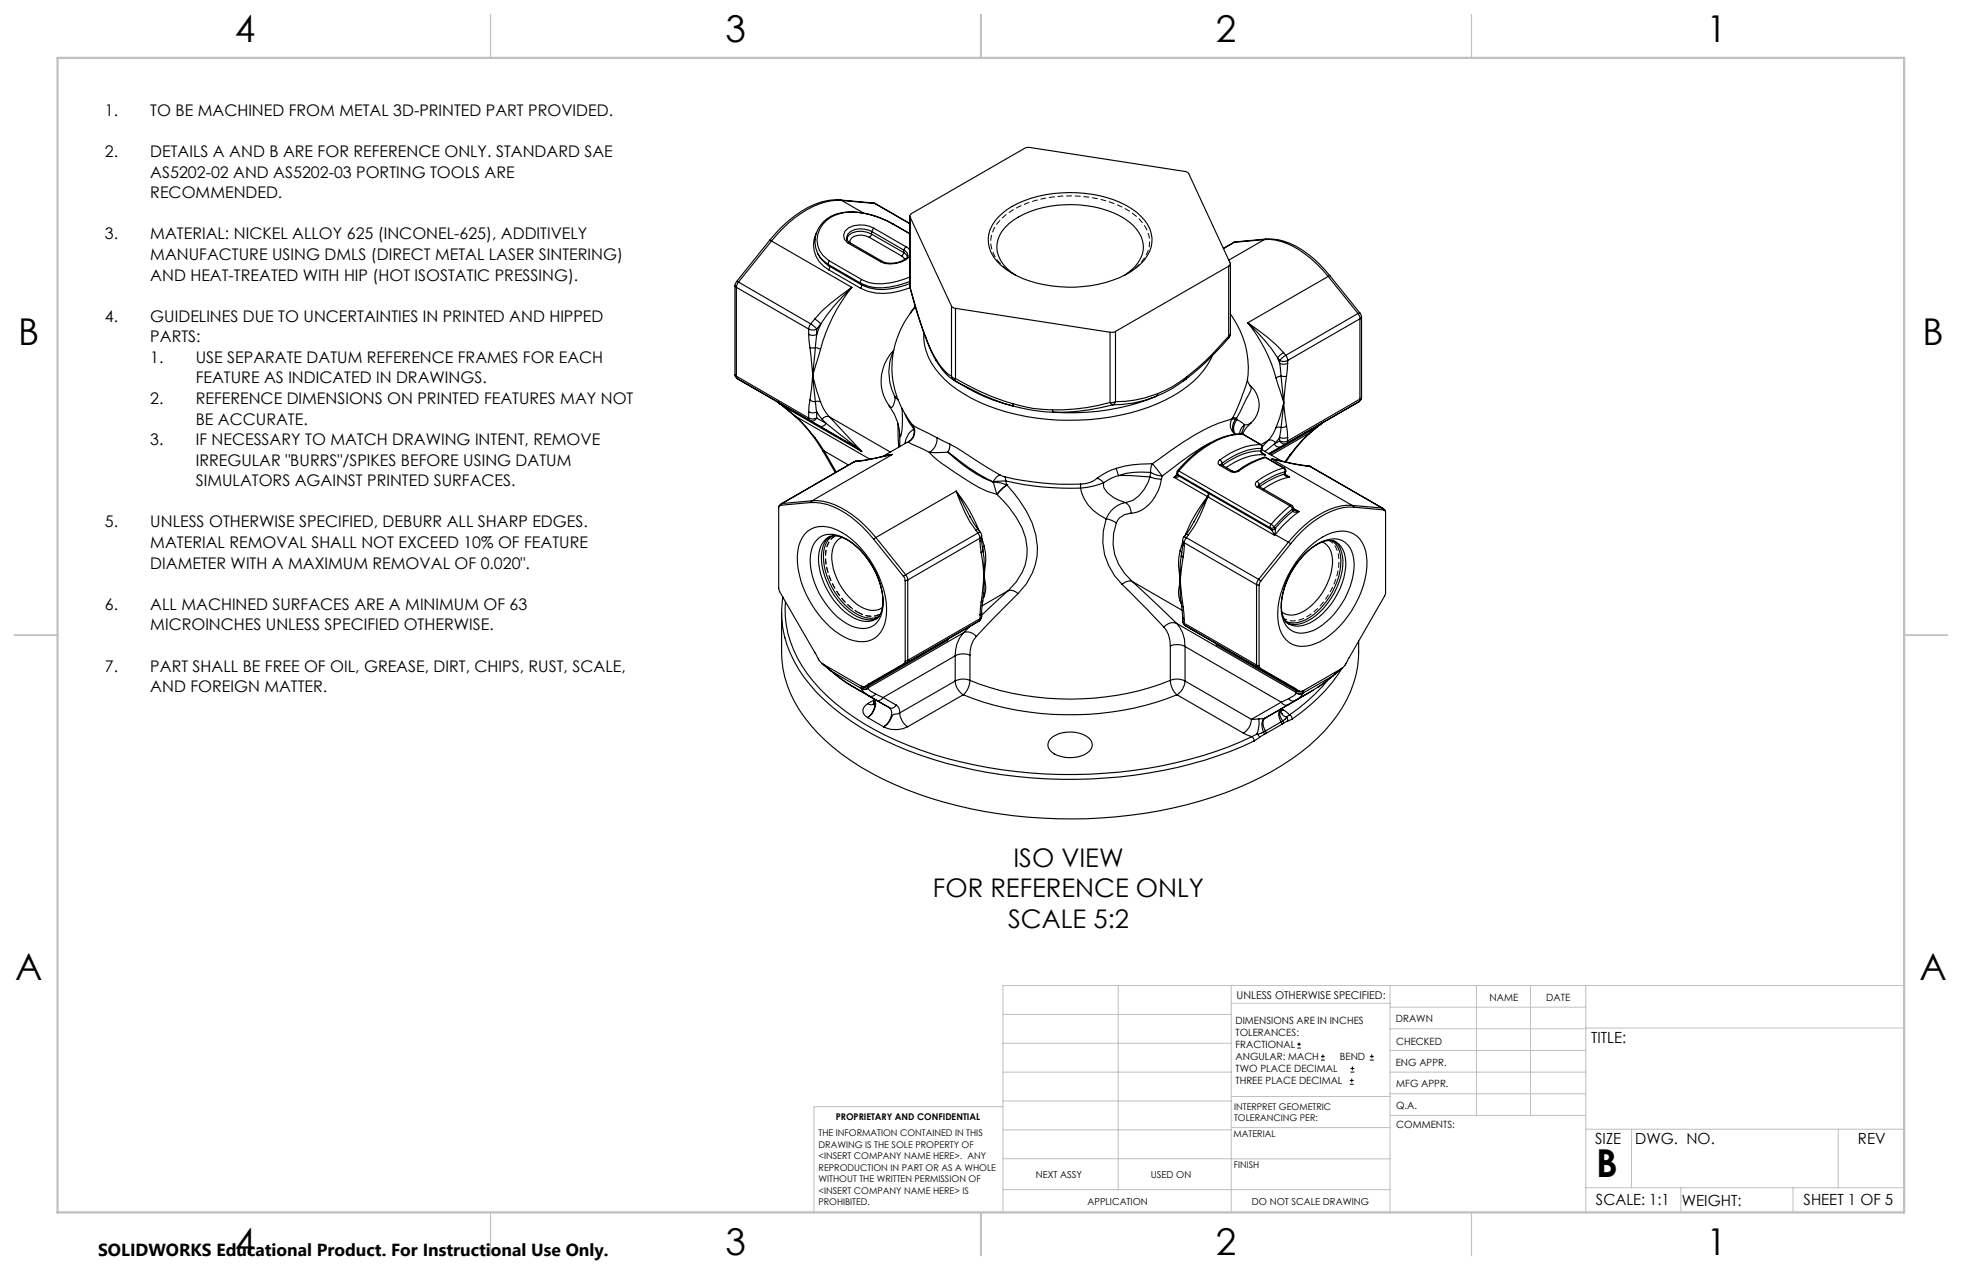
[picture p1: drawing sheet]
<svg xmlns="http://www.w3.org/2000/svg" width="432mm" height="279mm" viewBox="0 0 432 279" stroke-linecap="round" stroke-linejoin="round" font-family="sans-serif">
<g fill="none" stroke="#000" stroke-width=".25">
<path d="M169.4 52.8l.4 .2M169.4 52.8l-7.3 9.1M169.8 53l17.7 10.2M169.8 53l-7.3 9.1M179.4 52.7a5.6 5.6 0 0 0 2.9 5.5M179.7 51.2a6.1 6.1 0 0 0 2.7 8.1M180 55.7v.1a6 6 0 0 0 2.5 2.8M182.2 44.1a22.4 22.4 0 0 0-12.8 8.7M182.3 58.2l7.1 4.1M182.3 58.2l.2 .4M182.4 59.3l7 4.1M182.5 57.4l-.2 .8"/>
<path d="M182.5 58.6l.1 .3-.2 .4M182.5 57.4l7.1 4.1M182.5 58.6l7.1 4.1M184.9 44l-2.7 .1M184.9 44l.3 .1M184.9 44l7.3 .7M185.2 44.1a15.7 15.7 0 0 0-10.4 3.9 32 32 0 0 0-5 5M185.2 44.1l7.3 .7M185.2 44.1l4.8 2.7M186.7 53.5l7.1 4.1M187.1 53.4l-.4 .1M187.1 53.4l7.1 4.1"/>
<path d="M191.3 52.2a3.6 3.6 0 0 0-3.9 .2l-.3 .5v.5M191.3 52.2l7.1 4.1M191.8 51.5l-.5 .7M191.8 51.5a4.6 4.6 0 0 0-5 .2l-.4 .6v.6M191.8 51.5l7.1 4.1M191.9 50.9a4.4 4.4 0 0 0-5.3 .6l-.3 .9a1.21 1.21 0 0 0 .8 1M191.9 50.9l7 4.1M191.9 50.9l-.1 .6M192.2 44.7l.5 .1M192.2 44.7l.3 .1M192.4 50.2a5.9 5.9 0 0 0-5.6-.1 1.88 1.88 0 0 0-1.1 1.7 1.88 1.88 0 0 0 1 1.7M192.4 50.2l-.5 .7"/>
<path d="M192.4 50.2l7.1 4.1M192.5 44.8h.2M192.5 44.8l7.7 4.4-7.5-4.4M194.2 57.5l-.4 .1M196.6 49.3a18.3 18.3 0 0 0-10.8-2.5 6.3 6.3 0 0 0-5.8 7.1 5.6 5.6 0 0 0 2.5 3.5M196.6 49.3l.1 .1M196.6 49.3l3.6 2.1M196.7 49.4a18 18 0 0 0-11.7-2.6 6.6 6.6 0 0 0-5.6 5.8M196.7 49.4l3.5 2M198.4 56.3l.7 .8M198.9 55.6l-.5 .7M198.9 55.6l.6 .5 .2 .4"/>
<path d="M198.9 55a1.29 1.29 0 0 1 .9 1.3 4.9 4.9 0 0 1-5.6 1.2M198.9 55v.6M199.5 54.3l-.4 .3-.2 .4M199.5 54.3l.7 .7M200.2 56.3a5.7 5.7 0 0 1-6.4 1.3M200.2 47.5v15.5M200.3 47.7l-.1-.3 .4-.4 25.3-14.5 .7-.1 34.1 5.3 .6 .2 .3 .3 9.2 19.7-.1 .4-.3 .3M200.3 47.7l9.1 19.6M200.3 47.7v15.4M219.6 47.8a19.7 19.7 0 0 1 12.2-5.2 25.6 25.6 0 0 1 18.4 4.1 7.8 7.8 0 0 1 3.3 6.7 9.6 9.6 0 0 1-5.9 7.1 28.1 28.1 0 0 1-25.1-.5 9.5 9.5 0 0 1-4.9-6.3 6.8 6.8 0 0 1 2-5.9zM270.4 58.6l-24.9 14.3M270.4 58.6v15.4"/>
<path d="M270.8 58v15.5M271.5 53.3l-2.3 1.3M271.7 53.3h-.2M271.7 53.3l-2.4 1.4M272 53.2l-.5 .1M272 53.2l-.3 .1M278.3 52.7a14.6 14.6 0 0 1 10.3 4.2l2.5 2.5 1.2 1.4M278.3 52.7l-6.6 .6M278.3 52.7l-7.9 4.5M278.6 52.6l2.6 .1M278.6 52.6l-.3 .1M278.6 52.6l-6.6 .6"/>
<path d="M281.1 52.7a20.1 20.1 0 0 1 11.6 7.9M161.7 62.9l.4 .3M161.7 62.9v19.5M162.1 63.2v19.6M162.1 63.2l15.9 9.2M162.1 61.9l.4 .2M162.1 61.9l-.4 1M162.5 62.1l-.4 1.1M162.5 62.1l15.9 9.2M178 72.4a1.94 1.94 0 0 0 1.7 0M178 73.6l.3 2.9M178 73.6a1.94 1.94 0 0 0 1.7 0"/>
<path d="M178 72.4v1.2M178.3 76.5l.6 6.1M178.3 76.5h1.2M178.4 71.3l1.3 1.1M178.4 71.3l-.2 .3-.2 .8M179.3 70.2l1.3 1.1M179.3 70.2l-.9 1.1M179.5 76.5l1.1 .3M179.5 76.5l-.6 6.1M179.7 73.6l-.2 2.9M179.7 72.4v1.2M180.6 76.8l-1.7 5.8"/>
<path d="M180.6 71.3l-.9 2.3M180.6 71.3l-.9 1.1M187.5 63.2a36.6 36.6 0 0 0-6.9 13.6M187.5 63.2l-.1 .1a40.5 40.5 0 0 0-8.1 6.9M187.5 63.2l-.1 .1a43 43 0 0 0-6.8 8M189.4 62.3l.2 .4M189.6 62.7v.3l-.2 .4M189.6 61.5l-.2 .4v.4M196.6 77.3a10.8 10.8 0 0 0 .4 10.1M196.7 77a9.5 9.5 0 0 0-1 12.3M200.2 63l.1 .3M200.2 63l.1 .1"/>
<path d="M200.2 61.9a15.3 15.3 0 0 1-9.1 1.1l-1.7-.7M200.2 61a15.2 15.2 0 0 1-9 1.2l-1.6-.7M200.2 62.4a14.7 14.7 0 0 1-9.1 .9l-1.5-.6M200.3 63.3l1.6 5.7 1.8 5.3M200.3 63.1l2.1 7.3 1.3 3.6M200.3 63.1v.2M200.3 63.3a14.6 14.6 0 0 1-9.3 .8l-1.6-.7M201.4 67.4l-1.1 1.6M201.5 67.5a19.8 19.8 0 0 0-.7 26M203.3 73.3a13.1 13.1 0 0 0 4.7 10.2 35.5 35.5 0 0 0 18 8.2 51.5 51.5 0 0 0 30.6-3.8 20.5 20.5 0 0 0 10.1-9.5M203.7 74l1.2 2.9 1.1 2.2M203.7 74v.3"/>
<path d="M203.7 74.3l1.4 3.3 1 1.9M206 79.1l.6 .9a8.3 8.3 0 0 0 2.8 2.8M206 79.1l.1 .4M206.1 79.4l.8 1.3a10.1 10.1 0 0 0 3 2.9M206.1 79.5h.1M209.4 67.3l.4 .4 .5 .1M209.4 67.3v15.5M210.3 67.8l34 5.3M210.3 67.8v15.5M223.5 60.5a7.4 7.4 0 0 1-4.1-6.9 9.3 9.3 0 0 1 5.9-6.5 25.1 25.1 0 0 1 22.2 1 7.5 7.5 0 0 1 4.1 6.9 8.3 8.3 0 0 1-4.1 5.5M244.3 73.1v15.4M245.5 72.9l-.4 .2h-.8"/>
<path d="M245.5 72.9v15.5M270.4 74a57.7 57.7 0 0 1-9.3 8.9M270.4 74l.1 .3M270.5 74.3l-1.6 1.8a53.4 53.4 0 0 1-7.9 7.3M270.8 69.1a19.7 19.7 0 0 1 3.7 14.4M270.8 73.5l-.3 .8M270.8 73.5l-.4 .5M274.6 71a32.6 32.6 0 0 1 6.2 12.1M274.6 71a41.8 41.8 0 0 1 7.9 6.6M274.6 71a38.5 38.5 0 0 1 6.6 7.7M281.2 78.7l.4 1.2M281.2 78.7l.4 .6"/>
<path d="M281.6 79.9l.3 2.9M281.6 79.3a1.94 1.94 0 0 0 1.8 0M281.6 79.9a1.94 1.94 0 0 0 1.8 0M281.6 79.3v.6M282.5 77.6l-1.3 1.1M282.5 77.6l.5 .6M283 78.2l-1.4 1.1M283 78.2l.4 .7v.4M283.4 79.9l-.3 2.9M283.4 79.3v.6M292.3 60.8l-17.7 10.2M292.3 60.8l6.6 8.2"/>
<path d="M292.7 60.6l-.4 .2M292.7 60.6l6.6 8.2M298.9 69l.4 .7v.4M298.9 69l-15.9 9.2M299.3 68.8l-.4 .2M299.3 68.8l.3 1M299.3 70.1l-15.9 9.2M299.3 70.1v17.7M299.6 69.8l-.3 .3M299.6 69.8v17.7M161.7 82.4l.2 .5 .4 .5M161.7 82.4l.4 .4"/>
<path d="M162.1 82.8l.2 .6M162.1 82.8l15.9 9.2M162.3 83.4l25.7 14.7M171.6 88.8l-.6-.5 .7 .6M171.6 88.8h.1M171.6 88.8l.1 .1M171.6 88.8l.6 .5M171.7 88.9l.6 .4M172.2 89.3h.1M172.2 89.3l2.6 2.1M172.3 89.3l2.5 2.1M172.3 89.3l17.4 10"/>
<path d="M174.8 91.4l.5 .5M174.8 91.4h.1M174.8 91.4l16.7 9.6M175.3 91.8l2.4 2.6 1.6 2M175.3 91.9l2.1 2 2 2.5M178 90.6a1.94 1.94 0 0 0 1.7 0M178 92a1.94 1.94 0 0 0 1.7 0M178 92l.3 .5M178 90.6v1.4M178.3 88l-.3 2.6M178.3 88l.5 .3 .7 .1M178.3 92.5l2 1.2"/>
<path d="M178.9 82.6l.8 3.3 .9 2.5M178.9 82.6l-.6 5.4M178.9 82.6l.6 5.8M179.3 96.4l1.9 2.9M179.4 96.4l2 2.8M179.4 96.4h-.1M179.5 88.4l.6-.1 .5 .1M179.5 88.4l.2 2.2M179.7 90.6l1.2 1.6M179.7 92a1.13 1.13 0 0 1-1.4 .5M179.7 90.6v1.4M179.7 92l2.1 1.1"/>
<path d="M180.3 93.7l7.7 4.4M180.6 88.4a8.9 8.9 0 0 0 2 3.3M180.9 92.2l.9 .9M181.2 99.3l2.6 4.7M181.4 99.2l-.2 .1M181.4 99.2l5.3 3.1M181.4 99.2l2.6 4.7M181.8 93.1a1.08 1.08 0 0 1-1.5 .6M181.8 93.1l6.5 5.1M182.6 91.7a1.3 1.3 0 0 0-1.7 .5M182.6 91.7l7.1 7.6M182.6 91.7l13.3 7.7"/>
<path d="M188 98.1l.3 .1M188 98.1l1.7 1.2M188.3 98.2l1.4 1.1M195.7 89.3a11.3 11.3 0 0 1 2.3 6.3M196.4 100l-4.4 1-3.5 .5M196.4 100l-1.5 .3M196.4 100l-1.2 .2M196.4 100l-17.7 10.2M197 87.4a3.4 3.4 0 0 1-.8 2.2l-.5-.3M197 87.4l.7 .6M197.3 87.1l-.3 .3M197.6 93.2l.2 5.2"/>
<path d="M198.5 89.8a16.1 16.1 0 0 1-.4 6.3l-.1-.6v2.7M199.2 91.2l1 1.9 .9 1.3M199.6 97.3h.1M199.6 97.3l-5.4 3.1M200 97.2l.1 .2 .5 .3 3.9 1.8M200 97.2l-.4 .2M200.8 93.4a2.48 2.48 0 0 1-.8 3.8M200.8 93.5l1.1 .6 4.3 2.2M200.9 93.5l.2 .9M201.1 94.4a2.44 2.44 0 0 1-1.1 2.8M201.1 94.4l-1 .8-.7 1.3-.3 1.1M204.5 99.5v.1a34.9 34.9 0 0 0 7.4 5.5 22.9 22.9 0 0 0 7.5 3.7"/>
<path d="M206.2 96.3l2.9 1.4M206.2 96.3a3.4 3.4 0 0 1-1.7 3.2M208.6 99.5h-4.1M208.6 99.5a30.5 30.5 0 0 0 10 6.5M208.6 99.5l1.2 .8a42.6 42.6 0 0 0 8.7 5.7M209.1 97.7l10.9 6.8M209.1 97.7l-.2 1.1-.3 .7M209.4 82.8l.3 .3 .6 .2M209.4 82.8l.1 .4 .5 .5M210 83.7a41.2 41.2 0 0 0 12.9 5.6M210 83.7a57 57 0 0 0 12.9 5.6M210.3 83.3a54.7 54.7 0 0 0 12.7 5.5"/>
<path d="M210.3 83.3l-.3 .4M222.9 89.3l4.5 1 4.4 .4M223 88.8a28.2 28.2 0 0 0 8.6 1.4M223 88.8l-.1 .5M231.6 90.2l.2 .5M244.3 88.5a42.7 42.7 0 0 1-12.7 1.7M244.3 88.5l.6 .6M244.9 89.1a47.4 47.4 0 0 1-13.1 1.6M245.5 88.4l-1.2 .1M245.5 88.4l-.2 .4-.4 .3M254.4 87.2a49.9 49.9 0 0 1-22.6 3.5M254.4 87.2a24.6 24.6 0 0 1-9.5 1.9"/>
<path d="M254.8 86.6a24.7 24.7 0 0 1-9.3 1.8M254.8 86.6l-.4 .6M260.9 83.4l-1.3 1a24.2 24.2 0 0 1-5.2 2.8M261 83.4l-.6 .5M261.1 82.9a23.1 23.1 0 0 1-6.3 3.7M261.1 82.9l-.2 .5M266.2 97.5a64.9 64.9 0 0 0-10.4 7.2M271.1 92.1a34.2 34.2 0 0 0-10.8 5.2l-6.7 4.7M271.1 92.1l.8 .2M271.1 92.1a2.49 2.49 0 0 0 .7 3.4M271.3 91.9l.8 .1M271.3 91.9l-.2 .2"/>
<path d="M271.9 92.3a2.34 2.34 0 0 0 .1 3.3M271.9 92.3h.3M272.1 92l-.2 .3M272.1 92l.1 .3M272.2 92.3l1.7 1.2M272.2 92.3a2.46 2.46 0 0 0-.2 3.2M273.3 95.5a16.1 16.1 0 0 0-10.8 4.7l-3.3 3.3M273.3 95.5h.3h-.1M273.3 95.5h.2M273.5 95.5a17.5 17.5 0 0 0-11.4 5.3l-2.7 2.8M273.5 95.5l4 2.3M273.9 93.5a2.5 2.5 0 0 0-1.1 2"/>
<path d="M273.9 93.5l-.7 2M274.5 83.5l.3 .8 .4 .5M274.5 83.5v.2a55.1 55.1 0 0 1-3.2 8.2M275.1 84.8a5.4 5.4 0 0 1 .2 8.3M275.1 84.8l.3 .4-.1 .6-3.2 6.2M275.3 93.1l-1.1 1.1-.8 1.3M275.3 93.1l-.7 .3-.7 .1M277.4 97.8a15.7 15.7 0 0 0-8.9 3.4M277.4 97.8a.65 .65 0 0 1 .3 .8M277.4 97.8h.1M277.5 99.2a14.4 14.4 0 0 0-8.5 3.2M277.5 99.2v.1a1.16 1.16 0 0 0 .9 .8"/>
<path d="M277.5 97.8l.3 .4v.4M277.6 99.1l.2 .6 .6 .4M277.7 98.6a15.1 15.1 0 0 0-8.7 3.3M277.7 98.6l-.2 .6M277.7 98.9l4.3 2.5M277.8 98.6h-.1M277.8 98.6l-.3 .6M278 99.8l.4 .3M279.1 96.9a1.3 1.3 0 0 1 1.6 .5M279.1 96.9l-1.6 .9M279.1 96.9l-1.3 1.3M280.5 97.7a1.11 1.11 0 0 0 1.5 .5"/>
<path d="M280.5 97.7l-2.1 1.6M280.7 97.4l-.2 .3M280.8 83.1l1.7 5.5M280.8 94.1a8 8 0 0 1-1.7 2.8M281.6 96.2l-.9 1.2M281.6 96.2a1.94 1.94 0 0 0 1.8 0M281.6 97a1.94 1.94 0 0 0 1.8 0M281.6 97a.96 .96 0 0 0 .8 .7 .96 .96 0 0 0 1-.4v-.3M281.6 96.2v.8M281.6 97l-1.1 .7M281.9 82.8l-1.1 .3M281.9 82.8h1.2"/>
<path d="M281.9 82.8l.6 5.8M281.9 94.1l-.6-.2-.5 .2M281.9 94.1l-.3 2.1M282 98.2l-2.7 1.6M282.5 88.6l-.8 3.1-.9 2.4M282.5 88.6l.6 5.1M282.5 88.6l-.6 5.5M283.1 93.7l.3 2.5M283.1 82.8l-.6 5.8M283.1 93.7l-.3 .2-.9 .2M283.4 96.2v.8M288 95.5l-2.1 2.2-2 2.3"/>
<path d="M288.1 95.5l-2.2 2.3-1.8 2.3M288.1 95.5h-.1M288.5 95.1l-.4 .4M288.5 95.1l-.5 .4M288.5 95.1l-8.7 5M290 93.8l-10.6 6.1M290.1 93.8l-1.6 1.3M290.1 93.8h-.1M290.5 93.4l-.5 .4M290.6 93.4l-.5 .4M290.6 93.4h-.1M290.7 93.3l-.1 .1"/>
<path d="M290.7 93.3l-.2 .1M291.3 92.9l-.6 .4M291.3 92.9l-.8 .5M291.3 92.9l-12 6.9M299 88.4l-17 9.8M299 88.4l-7.7 4.5M299.3 87.8l-.3 .6M299.3 87.8l-15.9 9.2M299.6 87.5l-.2 .6-.4 .3M299.6 87.5l-.3 .3M171.8 111.2l-.3 .1-.1 .3v18.1l8.8 15.4 .8 1M172 110.8l-.6 .6"/>
<path d="M172.2 110.8l-.4 .4M172.2 110.8h-.2M177.1 117.5a5.7 5.7 0 0 1 7.1-.9 21.1 21.1 0 0 1 10.9 18.5 5.7 5.7 0 0 1-5.1 6.1 11.6 11.6 0 0 1-8.4-4.3 20.7 20.7 0 0 1-6-15.6 7.4 7.4 0 0 1 1.5-3.8zM178.3 110.6a14.6 14.6 0 0 1 10.3 4.2l3.7 3.8M178.3 110.6l-6.5 .6M178.7 110.2a14.8 14.8 0 0 1 10.4 4.2l3.7 3.9M178.7 110.2l-.4 .4M178.7 110.2l-6.5 .6M179.7 118.8a4.5 4.5 0 0 1 5.7-.7 17.1 17.1 0 0 1 8.9 15.5 4.5 4.5 0 0 1-5.1 4.6 12.8 12.8 0 0 1-8.2-6.4 15 15 0 0 1-2.5-10.6l.7-1.7zM181.8 118.6a3.6 3.6 0 0 1 4.4 0 17.1 17.1 0 0 1 8.1 14 3.7 3.7 0 0 1-2 3.9 5.8 5.8 0 0 1-5.3-1.1 16.5 16.5 0 0 1-6.9-12.7 5.7 5.7 0 0 1 1.7-4.1zM182.8 117.9a6.4 6.4 0 0 0-1.9 6.7 16.3 16.3 0 0 0 7.7 11 5 5 0 0 0 4.5 .4M183.3 117.8a5.2 5.2 0 0 0-2 5.5 15.9 15.9 0 0 0 7.6 12 4.8 4.8 0 0 0 4.6 .3"/>
<path d="M185.4 118.2a3.9 3.9 0 0 0-2.3 3.8 13.6 13.6 0 0 0 7.1 11.9 3.8 3.8 0 0 0 4-.3M187.9 101.6l-15.9 9.2M188.1 101.6h-.2M188.1 101.6l-15.9 9.2M188.4 101.5l-.5 .1M188.4 101.5l-.3 .1M188.5 101.5l-.4 .1M188.9 101.4l-.4 .1M188.9 101.4l-.5 .1M192.3 118.6l6.5 8.2M192.8 118.3l-.5 .3M192.8 118.3l6.5 8.1"/>
<path d="M195.1 100.2l-6.2 1.2M210.4 108.1a31.2 31.2 0 0 0 4.4 8.6M210.4 108.1a32.2 32.2 0 0 1 5.1 8.7M210.4 108.1l3.1 5.6M210.4 108.1l-17.6 10.2M213.5 113.7l1.8 2.8M213.5 113.7v.1M214.8 116.7l.4 .6M215.2 117.3l.5 1.1M215.2 117.3l-15.9 9.1M215.3 116.5l-.5 .2M215.3 116.5l.5 .6"/>
<path d="M215.7 119l.2 2.5M215.7 118.4l-15.9 9.2M215.7 118.4v.6M215.8 117.1l.2 .8M215.8 117.1l-.6 .2M216 118.5l.3 2.3M216 118.3l.6 1.9M216 117.9l-.3 .5M216 118.5l-.3 .5M216 117.9v.6M218.5 106h.1M218.6 106l.8 2.8"/>
<path d="M218.6 106l1.7 .3 1.3 .4M219.4 108.8h.1M219.4 108.8a22.4 22.4 0 0 1 6.3 9.6 11.4 11.4 0 0 1-3.8 11.6M220 104.5l1.2 .4M220 104.5l-.9 .7-.6 .8M221.2 104.9a62.6 62.6 0 0 0 16.6 1.6M221.2 104.9l.1 .9M221.3 105.8a61.5 61.5 0 0 0 16.5 1.6M221.3 105.8l-2.8 .2M221.3 105.8l.3 .9M221.6 106.7a26.6 26.6 0 0 1 6.4 11 13.5 13.5 0 0 1-4 12.9M221.6 106.7l-2.2 2.1"/>
<path d="M221.6 106.7h.1M237.8 107.4a9.2 9.2 0 0 0 5.7 6.8M237.8 106.5v.9M241.5 105.2a5.1 5.1 0 0 1-3.7 1.3M241.5 105.2l.7 .4 .7 .6M242.9 106.2v.1a2.07 2.07 0 0 0 .8 2.1l1.4 1.1 2.6 1.1M242.9 106.2l-.3 .1a16.7 16.7 0 0 1-4.8 1.1M243.5 114.2a13.6 13.6 0 0 0 3.4 14.4M243.5 114.2l1.2 .3 1 .6M245.6 103a13.6 13.6 0 0 0-4.1 2.2M245.6 103l.6 1.6M245.7 115.1a11.3 11.3 0 0 0 3.5 12.8"/>
<path d="M246.2 104.6a9.2 9.2 0 0 0-3.3 1.6M246.2 104.6h2.7l4.2 .3M247.7 110.6a5.8 5.8 0 0 0-4.2 3.6M247.7 110.6a2.65 2.65 0 0 1 1.3 2.3M249 112.9a3.4 3.4 0 0 0-3.3 2.2M253.1 104.9a9 9 0 0 1-3.7 5.2l-1.7 .5M253.1 104.9l1.2 .4 1.3 .1M253.2 103.9a16.9 16.9 0 0 0-7 .7M253.2 103.9l1.2 .6 1.4 .2M253.2 103.9l-.1 1M253.6 102a25 25 0 0 0-8 1M253.6 102l-.3 .9-.1 1"/>
<path d="M253.6 102l2.2 2.7M255.6 105.4a9 9 0 0 1-5.4 7.3l-1.2 .2M255.8 104.7l-.2 .7M258.4 105l7.3 4.3M259.1 104.2l-.7 .8M259.1 104.3l.2 .1M259.1 104.3l.4 .4M259.2 103.5l-.2 .3 .1 .5M259.2 103.5l.2 .1M259.2 104.4l-.8 .6M259.3 104.4l20.3 11.7M259.3 104.4l.2 .3"/>
<path d="M259.4 103.6l-.2 .5 .1 .3M259.4 103.6l20.4 11.8M259.5 104.7l-.3 .3h-.8M259.5 104.7l20.3 11.8M260.3 119.6l-.3 2.2M260.3 119.3l-.6 1.9M260.3 118.9l.3 .5M260.3 119.6l.3 .5M260.3 118.9v.7M260.6 118.1l-.3 .8M260.6 118.1l.5 .2M260.6 119.4l15.9 9.2"/>
<path d="M260.6 119.4v.7M261 117.5l.5 .2M261 117.5l-.4 .6M261.1 118.3l-.5 1.1M261.1 118.3l15.9 9.2M261.5 117.7l-.4 .6M262.8 114.7l-1.8 2.8M262.8 114.7l-.1 .2M265.7 109.3l-.9 1.3a31.6 31.6 0 0 0-4 7.2M265.7 109.3h.1M265.8 109.3h.1M265.8 109.3l-3 5.4"/>
<path d="M265.8 109.3a30.7 30.7 0 0 1-4.3 8.4M265.8 109.3l14.7 8.5M265.9 108.5l.1 .4M265.9 108.5h.1M265.9 108.5l.1 .3-.3 .5M266 108.9l-.2 .4M268.5 101.2a.67 .67 0 0 0-.4 .6 .67 .67 0 0 0 .4 .6M268.5 101.2l.5 .7M268.5 102.4l2.4 1.4M268.9 102.3l-.4 .1M268.9 102.3l2.4 1.4M269 101.9l-.2 .2 .1 .2"/>
<path d="M269 101.9v.5M269 102.4h.1M271.3 103.7l-.4 .1M272.3 103.6l-.6 .2-.4-.1M272.3 103.6h.4M272.7 103.6l-1.2 .3-.6-.1M276.6 107.1l7.3 4.2M276.6 105.9a.68 .68 0 0 0 0 1.2M276.6 105.9l.5 .7M277 107l-.4 .1M277 107l7.3 4.2M277.1 106.6l-.1 .2v.2"/>
<path d="M277.1 106.6l.1 .5M277.2 107.1h.1M278.2 100.6l-.7 .2a17.9 17.9 0 0 0-5.2 2.8M278.2 100.6l.5 .1M278.2 100.6h.3M278.4 100.1a13.3 13.3 0 0 0-8.6 2.8M278.5 100.6a19.5 19.5 0 0 0-5.8 3M278.5 100.6l.2 .1M278.5 100.6l4 2.4M278.7 100.7l3.9 2.3M279.6 116.1l.2 .4M279.8 115.4l.6 .5"/>
<path d="M279.8 115.4l-.3 .5 .1 .2M279.8 116.5l.6 1.1M279.8 116.5h.1M279.9 101l7.5 1.4M279.9 101l4.4 1 3.5 .6M279.9 101l1.3 .2M279.9 101l17.7 10.2M280.4 115.9a.59 .59 0 0 1-.8 .2M280.4 115.9l.2 .4M280.4 117.6l.1 .2M280.6 117.5v.1M280.6 117.5l-.2 .1"/>
<path d="M280.6 117.5l-.1 .3M280.6 116.3v1.2M280.6 116.3h.1M280.6 116.3l-.4 .2h-.4M280.6 117.6l3 1.7M280.6 117.6l-.1 .2M282.5 103a18.3 18.3 0 0 0-5.9 2.9M282.5 103l.3 .3v.5M282.5 103h.1M282.6 103l.3 .2 .1 .4M282.6 104.3a19.7 19.7 0 0 0-5.4 2.8M282.6 104.3l.4 .5 .8 .2"/>
<path d="M282.8 103.8a17.6 17.6 0 0 0-5.7 2.8M282.8 103.8l-.2 .5M282.8 104.2l.4 .5 .6 .3M282.8 104.2l-.2 .1M282.9 104.4l.9 .6M283 103.6l-.2 .2M283 103.6l-.2 .6M283.6 119.3l.5 .3M283.6 119.3l-6.6 8.2M283.8 105a15.4 15.4 0 0 0-5.8 2.6M283.9 111.3l-2.1 1.9-2 2.2M283.9 111.3l.5 .7"/>
<path d="M283.9 100l-1.1 1.6M283.9 100l.2 .1M284.1 100.1l-1.1 1.5M284.1 119.6l-6.6 8.2M284.3 111.2l.3 .5M284.3 111.2l-.4 .1M284.4 112l-2 1.8-2 2.1M284.4 112l.1 .5M284.5 112.5l-2 1.7-1.9 2.1M284.5 112.5l.5 .2 .9-.2M284.6 111.7l-.2 .3M284.6 111.7l.1 .4"/>
<path d="M284.7 111.8l1.2 .7M284.7 112.1l1.2 .4M284.7 112.1l-.2 .4M285.9 112.5a28.1 28.1 0 0 0-5.3 5.1M287.4 102.4l.4 .2M287.4 102.4l.5 .1M287.8 102.6h.5M287.9 102.5l.5 .2M287.9 102.5l.4 .1M288.3 102.6l.1 .1M288.3 102.6l15.9 9.2M288.4 102.7l15.9 9.1"/>
<path d="M290.9 119.2a4 4 0 0 1 2.4 3.8 13.6 13.6 0 0 1-7.2 11.9 3.8 3.8 0 0 1-4-.3M293.1 118.9a5.4 5.4 0 0 1 2 5.5 15.9 15.9 0 0 1-7.7 11.9 4.7 4.7 0 0 1-4.6 .3M293.6 119a5.1 5.1 0 0 1 2 4.4 16 16 0 0 1-7.9 13.2 4.8 4.8 0 0 1-4.7 .3M297.6 111.2a14.8 14.8 0 0 0-10.3 4.2l-3.7 3.9M297.6 111.2l.4 .4M297.6 111.2l6.6 .6M298 111.6a14.8 14.8 0 0 0-10.3 4.2l-1.2 1.1-2.4 2.7M298 111.6l6.6 .6M304.2 111.8l.4 .4M304.2 111.8h.1M304.3 111.8l.6 .6M304.6 112.2l.2 .1 .1 .3v18.1l-8.7 15.5-.9 .9"/>
<path d="M172 134.8v8.7a25.5 25.5 0 0 0 7.9 17.7 56.8 56.8 0 0 0 22.1 13.5 104.5 104.5 0 0 0 67.7-.3 57.1 57.1 0 0 0 21.8-13.6 25.8 25.8 0 0 0 7.5-19.8M172.3 131.3a23.8 23.8 0 0 0 6.1 19.5 53.2 53.2 0 0 0 21.2 14.2 103.7 103.7 0 0 0 71.2 .3l5.2-2.3M172.9 132.3a24 24 0 0 0 6.2 17.7 54 54 0 0 0 23.6 15.1 103.1 103.1 0 0 0 67.6-.8l5.2-2.2M198.8 126.8l.4 1M199.2 127.8v17.7M199.3 126.4l-.5 .4M199.3 126.4l.5 1.2M199.8 127.6l-.6 .2M199.8 127.6v17.7M212.1 139.2a7.1 7.1 0 0 0-1.9 5.1M212.1 139.2a2.42 2.42 0 0 1 2.8 .8M212.1 139.2l-21.1 12.1"/>
<path d="M213.5 137.8l-1.4 1.4M215.4 136.7l-6.7 3.8M215.4 136.7l-15.9 9.1M215.7 136.1l-.3 .6M215.7 135.3v.8M215.7 136.1l-15.9 9.2M215.9 121.5l.7 5.1M215.9 132.5l-.2 2.8M216 135.6a1.29 1.29 0 0 1-.6 1.1M216 134.8l-.3 .5M216 135.6l-.3 .5M216 134.8v.8"/>
<path d="M216.3 120.8l.1 .7M216.3 132.2l-.3 2.6M216.3 120.8l-.1 .4-.3 .3M216.3 132.2l-.4 .3M216.4 121.5l.2 1.3v3.8M216.5 130.5l-.2 1.7M216.6 126.6v.1a6.9 6.9 0 0 1 0 4.5M216.6 126.6l-.7 5.9M216.6 126.6l-.1 3.9M216.6 120.2a14.4 14.4 0 0 1 0 6.4M216.6 131.2l-.2 .4M216.6 120.2l-.3 .4"/>
<path d="M216.6 131.2l-.2 .1M221.9 130a2.15 2.15 0 0 1 2.1 .6M221.9 130l-5.9 5.4M221.9 130l-5.8 3.3M224 130.6l-9.1 9.4M246.9 128.6l9.3 9.4M249.2 127.9l9.8 9.3M249.2 127.9a2.23 2.23 0 0 0-2.3 .7M249.2 127.9l11 6.4M256.2 138a5.9 5.9 0 0 1 1.4 4.1M259 137.2a7.1 7.1 0 0 1 1.8 5M259 137.2a2.42 2.42 0 0 0-2.8 .8"/>
<path d="M259 137.2l26.3 15.2M259.7 121.2a14.4 14.4 0 0 0 .1 6.5M259.7 132.2l.2 .6M259.7 121.2l.4 .4M259.7 132.2l.2 .2M259.8 127.7v3.4l.2 2.1M259.8 127.7a6.9 6.9 0 0 0-.1 4.5M259.8 127.7l.6 5.8M259.9 122.4l.1-.6 .1 .4 .3 .4M260 122.4l-.2 1.4v3.9M260 133.2l.3 2.6M260 133.2l.4 .3"/>
<path d="M260.3 136.6a1.29 1.29 0 0 0 .6 1.1M260.3 135.8l.3 .5M260.3 136.6l.3 .5M260.3 135.8v.8M260.4 133.5l.2 2.8M260.4 122.6l-.6 5.1M260.6 120.1l-.2 2.5M260.6 137.1l.3 .6M260.6 136.3v.8M260.6 137.1l15.9 9.2M260.9 137.7l23.7 13.7M262.1 138.4l5.5 3.2 .3 .4"/>
<path d="M276.5 128.6l.6 .2M276.5 128.6v17.7M277 127.5l.5 .3M277 127.5l-.5 1.1M277.1 128.8v17.7M277.5 127.8l-.4 1M283.6 137.3a5.2 5.2 0 0 0 5.7-.8 16.5 16.5 0 0 0 6.9-12.8 4.6 4.6 0 0 0-2.8-4.7 7 7 0 0 0-5.7 2.4 17.6 17.6 0 0 0-5.7 12.2 4.2 4.2 0 0 0 1.6 3.7M287.1 121.9a9.9 9.9 0 0 1 6.6-3.4 4.6 4.6 0 0 1 4.3 4.7 17.1 17.1 0 0 1-9 15.5 4.8 4.8 0 0 1-5.6-.7 8.8 8.8 0 0 1-.9-8 19 19 0 0 1 4.6-8.1zM287.8 120.6a10.9 10.9 0 0 1 8.4-3.7 5.6 5.6 0 0 1 4.5 5.4 20.8 20.8 0 0 1-7 16.6 10.1 10.1 0 0 1-8.3 3.2 5.9 5.9 0 0 1-4.2-6 21.4 21.4 0 0 1 6.6-15.5zM180.9 145.9v.1M180.9 146l1.6 1.2M180.9 146l.1 .1"/>
<path d="M181 146.1h.1M181 146.1l8.6 4.9M181 146.1l1.5 1.2M182.5 147.2l.6 .5M182.5 147.2v.1M182.5 147.3l.6 .4M183 147.6l2.3 1.9 2.1 1.4M183.1 147.7l2.1 1.8 2.2 1.3M183.1 147.7l6.5 3.8M187.4 150.8l4.8 2.9M187.4 150.8l3.8 2.3M189.6 151l.7 .1"/>
<path d="M189.6 151h.1M189.6 151a1.34 1.34 0 0 0 1.4 0M189.6 151.3a1.18 1.18 0 0 0 1.4 0M189.6 151.3v.2M189.6 151.5l.5 .8 1.1 .8M189.6 151v.3M190.5 151l-.2 .1M191 154.8a1.63 1.63 0 0 0-1.1 1.5 1.63 1.63 0 0 0 1 1.5l.1 .1M191 154.8a1.21 1.21 0 0 0 1.2 .1M191 157.9l3.5 2M191 150.9l-.5 .1M191 150.9v.1"/>
<path d="M191 150.9l-.7 .2M191 151.3l.1 .1M191 151v.3M191.1 151.4l.5 .6 1.1 .7M191.1 151.4a1.31 1.31 0 0 1-1.5 .1M191.2 150.5l-.7 .5M191.2 153.1l1.1 .6a1.24 1.24 0 0 0 2-.2M191.7 150.4l-.5 .1M191.7 150.4l-.7 .5M192.2 153.7l.1 .6M192.2 153.7a2.13 2.13 0 0 1 0 2.8l-.4 .6-.8 .8M192.2 153.7l3.5 2"/>
<path d="M192.3 154.3l-.2 .7M192.3 154l-1.3 .8M192.4 154.3a3.1 3.1 0 0 1-1.4 3.6M192.7 152.7a1.16 1.16 0 0 1-1.5 .4M192.7 152.7l1.6 .8M194.3 153.5l2.9 1.6M195.7 155.7a2.18 2.18 0 0 1 0 2.9l-.3 .5-.9 .8M197.2 155.1a1.11 1.11 0 0 1-1.5 .6M197.2 155.1a1.77 1.77 0 0 1 .8 1.7M198 156.8a3.9 3.9 0 0 0 1.8 3.1M198 156.8l-1.5 .5a5.4 5.4 0 0 1-2 2.6M199 146l-7.8 4.5"/>
<path d="M199.2 145.5l-.2 .5M199.5 145.8l-.5 .2M199.5 145.8l-7.8 4.6M199.8 145.3l-.6 .2M199.8 159.9a5.9 5.9 0 0 1-5.3 0M199.8 145.3l-.3 .5M208.4 140.9l-17.4 10.1M208.7 140.5l-.3 .4M208.7 140.5l-17 9.9M208.8 140.5l-.4 .4M210.2 149.8a3.9 3.9 0 0 0 1.8 3.1M210.2 144.3l-15.9 9.2"/>
<path d="M210.2 144.3v5.5M210.2 149.8l-12.2 7M212 152.9l-12.2 7M212 152.9h.1M212 152.9a65.1 65.1 0 0 0 47 0M213.5 149.7a61 61 0 0 0 44.1 0M213.5 149.7a4.6 4.6 0 0 1-1.5 3.2M213.5 144.1a4.1 4.1 0 0 0-3.3 .2M213.5 149.7a3.9 3.9 0 0 0-3.3 .1M213.5 144.1v5.6M214.9 140a5.7 5.7 0 0 0-1.4 4.1M257.6 149.7a4.6 4.6 0 0 0 1.4 3.2"/>
<path d="M257.6 142.1a3.9 3.9 0 0 1 3.2 .1M257.6 149.7a3.9 3.9 0 0 1 3.2 .1M257.6 142.1v7.6M259 152.9h.1M259 152.9l14.6 8.4M260.8 149.8a3.9 3.9 0 0 1-1.8 3.1M260.8 142.2l21.2 12.3M260.8 149.8l14.6 8.5M260.8 142.2v7.6M267.5 141.5l.4 .5M267.9 142l17.4 10M275.4 158.3a3.7 3.7 0 0 1-1.8 3"/>
<path d="M276.5 146.3l.6 .2M276.5 146.3l.3 .6M276.8 146.9l.5 .1M276.8 146.9l7.8 4.5M277 158.2l-1.6 .1M277 158.2l.1 1.4-.4 1.8M277.1 146.5l.2 .5M277.3 147l7.8 4.5M278.3 158l-1.3 .2M278.3 158a2.61 2.61 0 0 0-.2 3M278.4 158h-.1M278.4 158a2.19 2.19 0 0 0 .1 2.8"/>
<path d="M281.8 156.1v.1a1.54 1.54 0 0 0 1.3 1.5M281.9 155.9h.1M281.9 158.8l.2 .5M281.9 156a2 2 0 0 0 .4 2.6M281.9 158.8l-3.4 2M282 154.5l-6.6 3.8M282 157h.1M282.1 159.3l-3.5 2.1M282.3 158.6l.2 .5M282.3 158.6l-.4 .2M282.5 156.2l-.5-.3a2.13 2.13 0 0 0-.1 2.9M282.5 156.2l1.3 1.1"/>
<path d="M282.5 156.2l-.6 .2M282.5 159.1l-.4 .2M283.1 157.7l.1 .1M283.2 157.8l-.9 .8M283.2 157.8l.2 .8M283.4 158.6l-.9 .5M283.6 153.7a1.16 1.16 0 0 0 1.5 .4M283.6 153.7l-1.6 .8M283.8 157.3l-.7 .4M283.8 157.3l.4 .4 .2 .5M284.4 158.2l-1 .4M284.6 151.4l.5 .1"/>
<path d="M284.6 151.4l.7 .5M285.1 151.5l.7 .5M285.1 154.1l-1 .6a1.24 1.24 0 0 1-2.1-.2M285.3 152.5l-.6 .6-1.1 .6M285.3 152.5a1.31 1.31 0 0 0 1.4 0M285.3 152a1.34 1.34 0 0 0 1.4 0M285.3 152.4a1.18 1.18 0 0 0 1.4 0M285.3 152.4v.1M285.3 152v.4M285.3 151.9l.5 .1M285.3 151.9v.1M285.3 151.9l.7 .2"/>
<path d="M285.8 152l.2 .1M286.7 152h.1M286.7 152l-.7 .1M286.7 152.4v.1M286.7 152.5a3.1 3.1 0 0 1-1.6 1.6M286.7 152v.4M289 151.9l-2 1.1M289 151.9l-10.6 6.1M292.2 149.7a41.2 41.2 0 0 1-8.4 7.6M293.3 148.7l-2.3 1.8-2 1.4M293.3 148.7l-6.6 3.8M293.4 148.7l-3.3 2.5"/>
<path d="M293.4 148.7h-.1M293.8 148.3l-.5 .4M293.9 148.3l-.5 .4M293.9 148.3h-.1M295.3 147.1h.1M295.3 147.1l-8.6 4.9M295.3 147.1l-1.5 1.2M295.4 147a37.4 37.4 0 0 1-11 11.2M295.4 147l-1.5 1.3M295.4 147l-.1 .1M295.5 146.9l-.1 .1M231.2 162.5a6.9 6.9 0 0 1 8.8 .2 1.95 1.95 0 0 1-.7 3 7.3 7.3 0 0 1-7.8-.2 1.86 1.86 0 0 1-.3-3z"/>
<path d="M273.6 161.3l1.9 .8M275.5 162.1l.3 .2 .2 .7M276.7 161.4l-1.2 .7M276.7 161.4v.1M276.7 161.5l.5 .7M277.2 162.2l-1.2 .8M278.1 161l-1.4 .5M278.1 161l.1 .6M278.2 161.6l-1 .6M278.5 160.8l.1 .6M278.5 160.8l-.4 .2M278.6 161.4l-.4 .2"/>
</g>
<g fill="none" stroke="#000" stroke-width=".22">
<path d="M285.5 230.6h.8M285.5 229.7h.8M285.9 229.3v.9M290.7 233.2h.8M290.7 232.4h.8M291.1 232v.8M297.1 238.5h.8M297.1 237.7h.8M297.2 235.9h.9M297.2 235.1h.9M297.5 237.3v.8M297.6 234.6v.9"/>
<path d="M301.5 233.2h.8M301.5 232.4h.8M301.9 232v.8"/>
</g>
<path d="M221.8 59.4a7.5 7.5 0 0 1-3.5-7.8 10.6 10.6 0 0 1 6-6.2 27.9 27.9 0 0 1 22.8 .2 10.1 10.1 0 0 1 5.8 6.2 7 7 0 0 1-2.7 6.9l-2.1 1.5M187.6 133.9a15.1 15.1 0 0 1-5.8-12.6 4.3 4.3 0 0 1 2.2-3.5" fill="none" stroke="#000" stroke-width=".22" stroke-dasharray="1.3 .6" stroke-dashoffset="-.2" stroke-linecap="butt"/>
<path d="M193.6 135.1a4.8 4.8 0 0 1-4.9-.5" fill="none" stroke="#000" stroke-width=".22" stroke-dasharray="1.3 .6" stroke-dashoffset="-.1" stroke-linecap="butt"/>
<path d="M292.6 119a5.6 5.6 0 0 1 2 5.8 15.1 15.1 0 0 1-8 11.4 4.3 4.3 0 0 1-4.1-.2" fill="none" stroke="#000" stroke-width=".22" stroke-dasharray="1.3 .6" stroke-dashoffset=".4" stroke-linecap="butt"/>
<path d="M223 60.2l-1.2-.8M188.7 134.6l-1.1-.7" fill="none" stroke="#000" stroke-width=".22" stroke-dasharray="1.3 .6" stroke-dashoffset=".7"/>
<path d="M292.6 119h.1" fill="none" stroke="#000" stroke-width=".22" stroke-dasharray="1.3 .6"/>
<g fill="none" stroke="#c0c0c0" stroke-width=".22">
<path d="M246.1 216.8v44.9M271 216.8v49.9M305.9 216.8v49.9M324.9 216.8v28.6M336.8 216.8v28.6M349 216.8v49.9M419.1 216.8h-198.4v49.9M220.7 235.9h50.3M220.7 229.5h50.3M220.7 223.2h50.3M271 220.7h34.9M305.9 231.1h43.1"/>
<path d="M305.9 226.3h43.1M305.9 221.6h43.1M305.9 235.9h43.1M349 226.2h70.1M220.7 248.6h50.3M220.7 242.2h50.3M220.7 254.9h50.3M220.7 243.5h-41.6v23.2M271 255h34.9M271 248.1h35M271 241.2h35M305.9 240.6h43.1"/>
<path d="M306 245.4h43M349 248.4h70.1M359.1 248.4v12.9M404.6 248.4v12.9M220.7 261.7h85.2M349 261.3h70.1M369.9 261.3v5.4M394.6 261.3v5.4"/>
</g>
<path d="M108 3.2v9.5M215.9 3.2v9.5M323.8 3.2v9.5M3.1 139.7h9.6M419.1 139.7h9.5M108 266.7v9.6M215.9 266.7v9.6M323.8 266.7v9.6" fill="none" stroke="#c0c0c0" stroke-width=".25"/>
<path d="M12.7 12.7h406.4v254h-406.4z" fill="none" stroke="#c0c0c0" stroke-width=".5"/>
<text font-size="8.5" x="351.3" y="259">B</text>
<g font-size="8.1">
<text x="51.7" y="9.3">4</text>
<text x="159.7" y="9.3">3</text>
<text x="267.6" y="9.3">2</text>
<text x="375.6" y="9.3">1</text>
<text x="4" y="76">B</text>
<text x="423.1" y="76">B</text>
<text x="3.3" y="215.7">A</text>
<text x="422.4" y="215.7">A</text>
<text x="51.7" y="276">4</text>
<text x="159.7" y="276">3</text>
<text x="267.6" y="276">2</text>
<text x="375.6" y="276">1</text>
</g>
<g font-size="5.6">
<text x="223.1" y="190.8">ISO VIEW</text>
<text x="205.3" y="197.4">FOR REFERENCE ONLY</text>
<text x="221.9" y="204.1">SCALE 5:2</text>
</g>
<text font-size="3.8" x="21.6" y="276.3">SOLIDWORKS Educational Product. For Instructional Use Only.</text>
<g font-size="3.5">
<text x="23.1" y="25.5">1.</text>
<text x="33.1" y="25.5">TO BE MACHINED FROM METAL 3D-PRINTED PART PROVIDED.</text>
<text x="23.1" y="34.6">2.</text>
<text x="33.1" y="34.6">DETAILS A AND B ARE FOR REFERENCE ONLY. STANDARD SAE</text>
<text x="33.1" y="39.1">AS5202-02 AND AS5202-03 PORTING TOOLS ARE</text>
<text x="33.1" y="43.6">RECOMMENDED.</text>
<text x="23.1" y="52.7">3.</text>
<text x="33.1" y="52.7">MATERIAL: NICKEL ALLOY 625 (INCONEL-625), ADDITIVELY</text>
<text x="33.1" y="57.2">MANUFACTURE USING DMLS (DIRECT METAL LASER SINTERING)</text>
<text x="33.1" y="61.7">AND HEAT-TREATED WITH HIP (HOT ISOSTATIC PRESSING).</text>
<text x="23.1" y="70.8">4.</text>
<text x="33.1" y="70.8">GUIDELINES DUE TO UNCERTAINTIES IN PRINTED AND HIPPED</text>
<text x="33.1" y="75.3">PARTS:</text>
<text x="33.1" y="79.8">1.</text>
<text x="43.1" y="79.8">USE SEPARATE DATUM REFERENCE FRAMES FOR EACH</text>
<text x="33.1" y="88.9">2.</text>
<text x="43.1" y="84.4">FEATURE AS INDICATED IN DRAWINGS.</text>
<text x="43.1" y="88.9">REFERENCE DIMENSIONS ON PRINTED FEATURES MAY NOT</text>
<text x="43.1" y="93.4">BE ACCURATE.</text>
<text x="33.1" y="97.9">3.</text>
<text x="43.1" y="97.9">IF NECESSARY TO MATCH DRAWING INTENT, REMOVE</text>
<text x="43.1" y="102.5">IRREGULAR &quot;BURRS&quot;/SPIKES BEFORE USING DATUM</text>
<text x="43.1" y="107">SIMULATORS AGAINST PRINTED SURFACES.</text>
<text x="23.1" y="116">5.</text>
<text x="33.1" y="116">UNLESS OTHERWISE SPECIFIED, DEBURR ALL SHARP EDGES.</text>
<text x="33.1" y="120.6">MATERIAL REMOVAL SHALL NOT EXCEED 10% OF FEATURE</text>
<text x="33.1" y="125.1">DIAMETER WITH A MAXIMUM REMOVAL OF 0.020&quot;.</text>
<text x="23.1" y="134.2">6.</text>
<text x="33.1" y="134.2">ALL MACHINED SURFACES ARE A MINIMUM OF 63</text>
<text x="33.1" y="138.7">MICROINCHES UNLESS SPECIFIED OTHERWISE.</text>
<text x="23.1" y="147.7">7.</text>
<text x="33.1" y="147.7">PART SHALL BE FREE OF OIL, GREASE, DIRT, CHIPS, RUST, SCALE,</text>
<text x="33.1" y="152.3">AND FOREIGN MATTER.</text>
</g>
<g font-size="3.4">
<text x="350.2" y="229.5">TITLE:</text>
<text x="351.1" y="251.6">SIZE</text>
<text x="359.9" y="251.6">DWG. NO.</text>
<text x="408.9" y="251.7">REV</text>
<text x="351.2" y="265.2">SCALE: 1:1</text>
<text x="370.1" y="265.3">WEIGHT:</text>
<text x="396.9" y="265.2">SHEET 1 OF 5</text>
</g>
<text font-size="2.4" x="272.2" y="219.7">UNLESS OTHERWISE SPECIFIED:</text>
<g font-size="2.2">
<text x="327.8" y="220.1">NAME</text>
<text x="340.3" y="220.2">DATE</text>
<text x="271.9" y="225.3">DIMENSIONS ARE IN INCHES</text>
<text x="271.9" y="227.9">TOLERANCES:</text>
<text x="307.2" y="224.9">DRAWN</text>
<text x="271.9" y="230.6">FRACTIONAL</text>
<text x="271.9" y="233.2">ANGULAR: MACH</text>
<text x="294.9" y="233.2">BEND</text>
<text x="307.3" y="229.8">CHECKED</text>
<text x="271.9" y="235.9">TWO PLACE DECIMAL</text>
<text x="271.9" y="238.5">THREE PLACE DECIMAL</text>
<text x="307.2" y="234.5">ENG APPR.</text>
<text x="307.3" y="239.2">MFG APPR.</text>
<text x="307.3" y="243.9">Q.A.</text>
<text x="307.3" y="248.1">COMMENTS:</text>
</g>
<g font-size="2.1">
<text x="227.9" y="259.2">NEXT ASSY</text>
<text x="253.3" y="259.2">USED ON</text>
<text x="239.3" y="265">APPLICATION</text>
<text x="275.5" y="265.1">DO NOT SCALE DRAWING</text>
</g>
<g font-size="2">
<text x="271.6" y="244.1">INTERPRET GEOMETRIC</text>
<text x="180.2" y="250">THE INFORMATION CONTAINED IN THIS</text>
<text x="183.9" y="246.4">PROPRIETARY AND CONFIDENTIAL</text>
<text x="271.5" y="250.2">MATERIAL</text>
<text x="271.6" y="246.6">TOLERANCING PER:</text>
<text x="180.2" y="252.5">DRAWING IS THE SOLE PROPERTY OF</text>
<text x="180.2" y="255.1">&lt;INSERT COMPANY NAME HERE&gt;. ANY</text>
<text x="180.2" y="257.6">REPRODUCTION IN PART OR AS A WHOLE</text>
<text x="271.5" y="257">FINISH</text>
<text x="180.2" y="260.1">WITHOUT THE WRITTEN PERMISSION OF</text>
<text x="180.2" y="262.6">&lt;INSERT COMPANY NAME HERE&gt; IS</text>
<text x="180.2" y="265.2">PROHIBITED.</text>
</g>
</svg>
